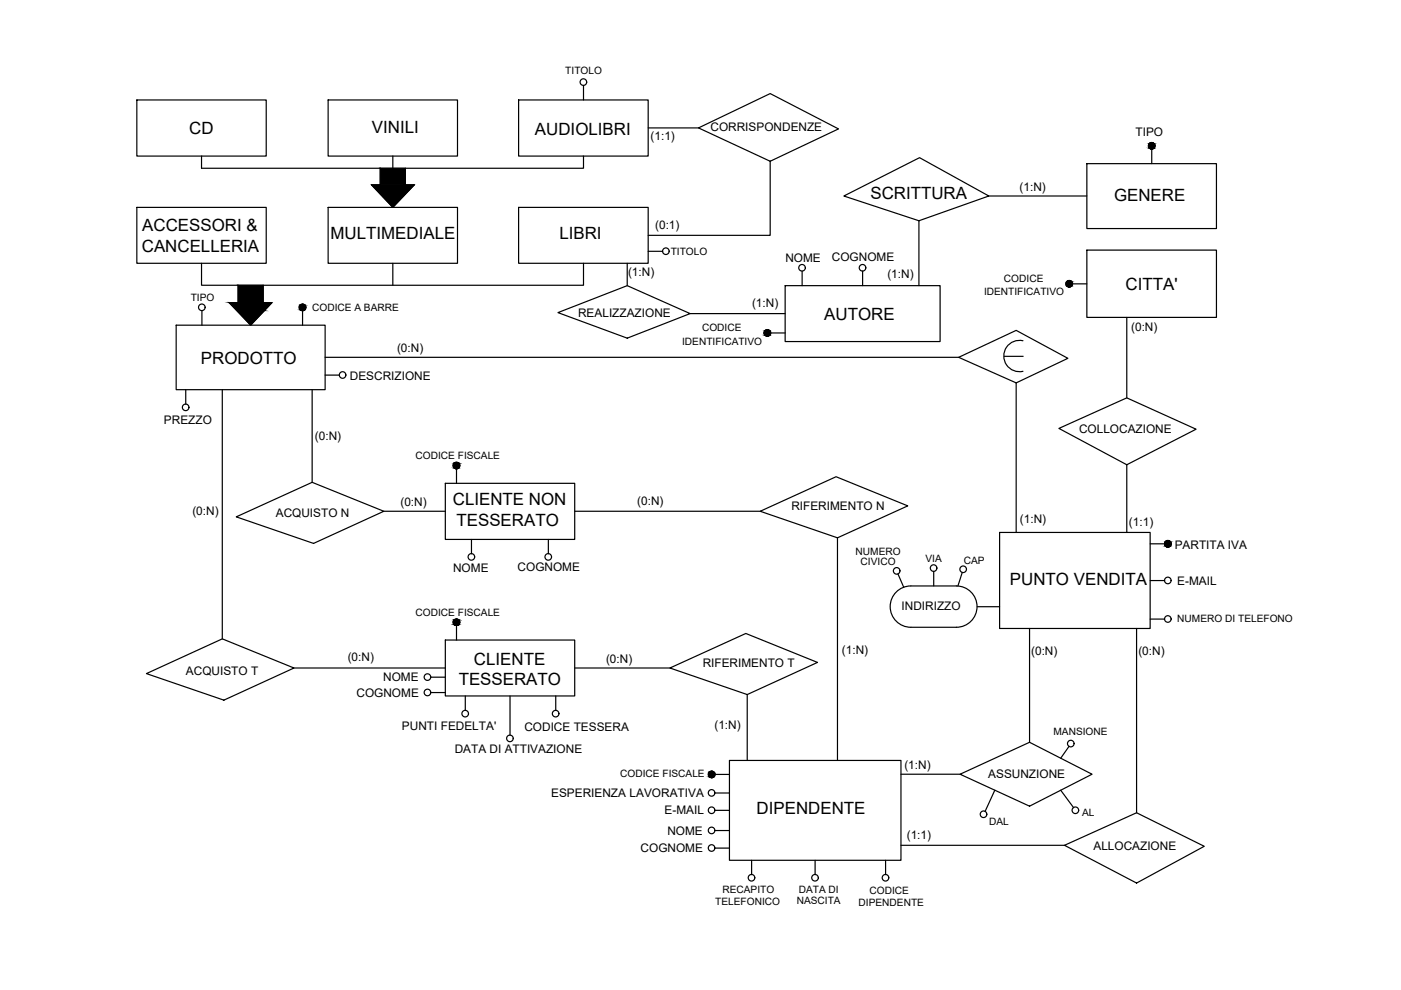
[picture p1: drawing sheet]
<svg xmlns="http://www.w3.org/2000/svg" width="297mm" height="210mm" viewBox="0 0 297 210" stroke-linecap="round" stroke-linejoin="round" font-family="sans-serif">
<!-- layer: 0 -->
<g fill="none" stroke="#000" stroke-width=".25">
<path d="M123.7 18.1v3.1M29 21.2h27.4v11.9h-27.4zM42.7 33.1v2.6h81v-2.6M69.6 21.2h27.4v11.9h-27.4zM80.6 35.7v3.5h-1.8l4.5 4.8 4.6-4.8h-1.9v-3.5M83.3 33.1v2.6M110 21.2h27.4v11.9h-27.4zM137.4 27.1h10.7M148.1 27.1l15.2-7.3 14.5 7.5-14.5 6.9zM163.3 34.2v15.7h-25.9M230.4 34.7h27.5v13.8h-27.5zM244.2 31.6v3.1"/>
<path d="M29 44h27.4v11.8h-27.4zM42.7 55.8v4.7h81v-4.7M69.6 44h27.4v11.8h-27.4zM83.3 55.8v4.7M110 44h27.4v11.8h-27.4zM133 55.8v4.8M137.4 53.3h3.1M170.1 57.5v3.1M178.9 41.6l16.1-8.2 14.6 8.2-14.8 5.2zM182.9 57.5v3.1M194.8 46.8v13.8M209.6 41.6h20.8"/>
<path d="M230.4 53h27.5v14.3h-27.5zM37.4 68.9h31.5v13.7h-31.5zM42.8 65.9v3M50.5 60.5v3.7h-1.9l4.5 4.7 4.6-4.7h-1.9v-3.7M64.1 65.9v3M68.9 75.8h134.4M68.9 79.5h3.1M118.3 66.3l14.7-5.7 13.3 5.9-13.3 5.2zM146.3 66.5h20.2M163.4 70.6h3.1M166.5 60.6h32.8v11.8h-32.8zM203.3 75.8l12.1-5.8 11 6-11 5.2z"/>
<path d="M212.9 75.6h4M216.9 72.2a3.3 3.3 0 0 0-4.1 3.3 3.3 3.3 0 0 0 4.1 3.2M227.4 60.2h3M238.9 67.3v17.1M39.4 82.6v3.1M47.1 82.6v52.9M66.2 82.6v19.7M96.8 99.4v3.1M215.4 81.2v31.7M224.5 90.8l14.4-6.4 14.7 6.6-14.7 7.5zM238.9 98.5v14.4M50.1 109.6l16.1-7.3 15.2 6.1-14.9 6.8z"/>
<path d="M81.4 108.4h13M94.4 102.5h27.4v11.9h-27.4zM100 114.4v3M116.3 114.4v3M121.8 108.4h39.4M161.2 108.4l16.1-7.3 15.2 6.2-14.9 6.7zM177.6 114v47.2M211.9 112.9h32v20.4h-32zM243.9 115.3h3M94.4 135.7h27.4v11.9h-27.4zM96.8 132.6v3.1M190.4 121.7l1.2 2.8"/>
<path d="M193.1 124.2a4.4 4.4 0 0 0-4.4 4.4 4.4 4.4 0 0 0 4.4 4.4M193.1 124.2h9.7M193.1 133h9.7M198 121.1v3.1M202.8 124.2a4.4 4.4 0 0 1 4.4 4.4 4.4 4.4 0 0 1-4.4 4.4M204 121.4l-.9 2.9M207.2 128.6h4.7M218.3 133.3v24.1M241 133.3v39M243.9 123.1h3M243.9 131.3h3M31 142.8l16.1-7.3 15.2 6.1-14.8 6.8z"/>
<path d="M62.3 141.6h32.1M91.3 143.6h3.1M91.3 146.8h3.1M98.7 147.6v3.1M108.1 147.6v8.3M117.8 147.6v3.1M121.8 141.6h20.2M142 141.6l16.1-7.3 15.2 6.1-14.9 6.9zM158.4 147.3v13.9M226.7 158.2l-1.8 2.6M151.6 168.1h3.1M151.6 171.8h3.1"/>
<path d="M151.6 176.1h3.1M151.6 179.8h3.1M151.6 164.2h3.1M154.7 161.2h36.3v21.2h-36.3zM191 179.2h34.7M191 164.2h12.6M203.6 164.2l14.7-6.8 13.2 6.8-13.2 6.7zM210.9 167.5l-2.1 4.6M224.9 167.5l2.7 3.8M225.7 179.2l15.3-6.9 14.3 7.1-14.3 7.8zM159.4 182.4v3M172.8 182.4v3"/>
<path d="M187.8 182.4v3"/>
<circle cx="123.7" cy="17.4" r=".7"/>
<circle cx="244.2" cy="30.9" r=".7"/>
<circle cx="141.2" cy="53.3" r=".7"/>
<circle cx="170" cy="56.8" r=".7"/>
<circle cx="182.9" cy="56.8" r=".7"/>
<circle cx="42.8" cy="65.2" r=".7"/>
<circle cx="64.1" cy="65.2" r=".7"/>
<circle cx="72.6" cy="79.5" r=".7"/>
<circle cx="162.7" cy="70.6" r=".7"/>
<circle cx="226.7" cy="60.2" r=".7"/>
<circle cx="39.4" cy="86.4" r=".7"/>
<circle cx="96.8" cy="98.7" r=".7"/>
<circle cx="99.9" cy="118.1" r=".7"/>
<circle cx="116.2" cy="118.1" r=".7"/>
<circle cx="247.6" cy="115.3" r=".7"/>
<circle cx="96.8" cy="131.9" r=".7"/>
<circle cx="190.1" cy="121" r=".7"/>
<circle cx="197.9" cy="120.4" r=".7"/>
<circle cx="204.2" cy="120.7" r=".7"/>
<circle cx="247.6" cy="123.1" r=".7"/>
<circle cx="247.6" cy="131.2" r=".7"/>
<circle cx="90.6" cy="146.8" r=".7"/>
<circle cx="90.6" cy="143.6" r=".7"/>
<circle cx="98.6" cy="151.3" r=".7"/>
<circle cx="108.1" cy="156.6" r=".7"/>
<circle cx="117.8" cy="151.3" r=".7"/>
<circle cx="227" cy="157.7" r=".7"/>
<circle cx="150.9" cy="171.8" r=".7"/>
<circle cx="150.9" cy="164.2" r=".7"/>
<circle cx="150.9" cy="168.1" r=".7"/>
<circle cx="150.9" cy="179.8" r=".7"/>
<circle cx="150.9" cy="176.1" r=".7"/>
<circle cx="208.5" cy="172.6" r=".7"/>
<circle cx="228" cy="171.8" r=".7"/>
<circle cx="159.3" cy="186.1" r=".7"/>
<circle cx="172.8" cy="186.1" r=".7"/>
<circle cx="187.7" cy="186.1" r=".7"/>
</g>
<g fill="#000" stroke="#000" stroke-width=".21">
<path d="M78.8 39.2h9.1l-4.6 4.8zM50.2 65.9h5.9l-3 3z"/>
<path d="M80.6 35.7l5.4 3.5v-3.5zM80.6 35.7l5.4 3.5h-5.4z"/>
<path d="M244.1 30.3h.3zM244 30.3h.4z"/>
<path d="M244 30.3h.5zM243.9 30.3h.6z"/>
<path d="M244 31.6h.4zM244 31.6h.2z"/>
<path d="M243.9 30.3l.7 .1zM243.8 30.4h.8z"/>
<path d="M243.9 31.5h.6zM243.9 31.5l.5 .1z"/>
<path d="M243.8 30.4l.9 .1zM243.8 30.4l.9 .1h-1z"/>
<path d="M243.8 31.5h.8zM243.8 31.5h.7z"/>
<path d="M243.7 30.5l1 .1v-.1zM243.7 30.5l1 .1h-1.1z"/>
<path d="M243.7 31.4h1zM243.7 31.4l.9 .1z"/>
<path d="M243.6 30.6l1.2 .1zM243.6 30.6l1.2 .1z"/>
<path d="M243.6 31.3h1.1zM243.6 31.3l1.1 .1z"/>
<path d="M243.6 30.7l1.2 .1v-.1zM243.6 30.7l1.2 .1h-1.3z"/>
<path d="M243.5 30.8l1.4 .1-.1-.1zM243.5 30.8l1.4 .1h-1.4z"/>
<path d="M243.5 31.1l1.3 .1v-.1zM243.5 31.1l1.3 .1h-1.2z"/>
<path d="M243.6 31.2l1.1 .1 .1-.1zM243.6 31.2l1.1 .1h-1.1z"/>
<path d="M243.5 30.9l1.3 .2 .1-.2zM243.5 30.9l1.3 .2h-1.3z"/>
<path d="M226.6 59.5h.3zM226.5 59.5h.4z"/>
<path d="M226.5 59.5h.5zM226.4 59.5h.6z"/>
<path d="M226.4 59.5l.7 .1zM226.3 59.6h.8z"/>
<path d="M226.3 59.6l.9 .1zM226.2 59.7h1z"/>
<path d="M226.2 59.7l1.1 .1zM226.2 59.7l1.1 .1h-1.2z"/>
<path d="M226.1 59.8l1.2 .1v-.1zM226.1 59.8l1.2 .1h-1.2z"/>
<path d="M226.1 59.9l1.2 .2v-.2zM226.1 59.9l1.2 .2h-1.3z"/>
<path d="M50.5 60.5l5.3 3.7v-3.7zM50.5 60.5l5.3 3.7h-5.3z"/>
<path d="M48.6 64.2l7.5 1.7 1.6-1.7zM48.6 64.2l7.5 1.7h-5.9z"/>
<path d="M64.1 64.5h.3zM64 64.5h.4z"/>
<path d="M64 64.5l.4 .1zM63.9 64.6h.5z"/>
<path d="M64 65.9h.4zM64 65.9h.2z"/>
<path d="M63.9 64.6h.7zM63.8 64.6h.8z"/>
<path d="M63.9 65.8h.5zM63.9 65.8l.5 .1z"/>
<path d="M63.8 64.6l.9 .1zM63.6 64.7h1.1z"/>
<path d="M63.8 65.7h.8zM63.8 65.7l.6 .1z"/>
<path d="M63.6 64.7l1.1 .1v-.1zM63.6 64.7l1.1 .1h-1.1z"/>
<path d="M63.6 65.6h1.1zM63.6 65.6l1 .1z"/>
<path d="M63.6 64.8l1.2 .1zM63.6 64.8l1.2 .1h-1.3z"/>
<path d="M63.6 65.6h1.1zM63.6 65.6h1.1z"/>
<path d="M63.5 64.9l1.3 .2v-.2zM63.5 64.9l1.3 .2h-1.3z"/>
<path d="M63.5 65.4l1.2 .2 .1-.2zM63.5 65.4l1.2 .2h-1.1z"/>
<path d="M63.5 65.1l1.3 .1v-.1zM63.5 65.1l1.3 .1h-1.3z"/>
<path d="M63.5 65.2l1.3 .1v-.1zM63.5 65.2l1.3 .1h-1.3z"/>
<path d="M63.5 65.3l1.3 .1v-.1zM63.5 65.3l1.3 .1h-1.3z"/>
<path d="M162.6 69.9h.3zM162.5 69.9h.4z"/>
<path d="M162.5 69.9l.5 .1zM162.4 70h.6z"/>
<path d="M162.5 71.2h.4zM162.5 71.2l.2 .1z"/>
<path d="M162.4 70h.7zM162.3 70h.8z"/>
<path d="M162.4 71.2h.6zM162.4 71.2h.5z"/>
<path d="M162.3 70l.9 .1zM162.3 70l.9 .1h-1z"/>
<path d="M162.3 71.1h.8zM162.3 71.1l.7 .1z"/>
<path d="M162.2 70.1l1.1 .1zM162.1 70.2h1.2z"/>
<path d="M162.2 71.1h1zM162.2 71.1h.9z"/>
<path d="M162.1 70.2l1.2 .1v-.1zM162.1 70.2l1.2 .1h-1.2z"/>
<path d="M162.1 70.9l1.1 .2 .1-.2zM162.1 70.9l1.1 .2h-1z"/>
<path d="M162.1 70.3l1.3 .2-.1-.2zM162.1 70.3l1.3 .2h-1.4z"/>
<path d="M162.1 70.9h1.2zM162.1 70.9h1.2z"/>
<path d="M162 70.5l1.4 .1v-.1zM162 70.5l1.4 .1h-1.4z"/>
<path d="M162 70.6l1.4 .1v-.1zM162 70.6l1.4 .1h-1.4z"/>
<path d="M162 70.7l1.3 .2 .1-.2zM162 70.7l1.3 .2h-1.2z"/>
<path d="M226.5 60.8h.4zM226.5 60.8l.3 .1z"/>
<path d="M226.4 60.8h.6zM226.4 60.8h.5z"/>
<path d="M226.3 60.7h.8zM226.3 60.7l.7 .1z"/>
<path d="M226.2 60.6h1zM226.2 60.6l.9 .1z"/>
<path d="M226.1 60.5h1.2zM226.1 60.5l1.1 .1z"/>
<path d="M226 60.1l1.4 .1-.1-.1zM226 60.1l1.4 .1h-1.4z"/>
<path d="M226 60.3l1.3 .1v-.1zM226 60.3l1.3 .1h-1.2z"/>
<path d="M226.1 60.4l1.2 .1v-.1zM226.1 60.4l1.2 .1h-1.2z"/>
<path d="M226 60.2h1.4zM226 60.2l1.3 .1z"/>
<path d="M96.7 98l.3 .1zM96.6 98.1h.4z"/>
<path d="M96.6 98.1h.5zM96.5 98.1h.6z"/>
<path d="M96.6 99.4h.4zM96.6 99.4h.2z"/>
<path d="M96.5 98.1l.7 .1zM96.4 98.2h.8z"/>
<path d="M96.5 99.3h.6zM96.5 99.3l.5 .1z"/>
<path d="M96.4 98.2h.9zM96.4 98.2h.9h-1z"/>
<path d="M96.4 99.3h.8zM96.4 99.3h.7z"/>
<path d="M96.3 98.2l1.1 .2-.1-.2zM96.3 98.2l1.1 .2h-1.2z"/>
<path d="M96.3 99.2h1zM96.3 99.2l.9 .1z"/>
<path d="M96.2 98.4l1.2 .1zM96.2 98.4l1.2 .1z"/>
<path d="M96.2 99.1h1.2zM96.2 99.1l1.1 .1z"/>
<path d="M96.2 98.5l1.3 .1-.1-.1zM96.2 98.5l1.3 .1h-1.4z"/>
<path d="M96.2 99l1.2 .1v-.1zM96.2 99l1.2 .1h-1.2z"/>
<path d="M96.1 98.6l1.4 .1v-.1zM96.1 98.6l1.4 .1h-1.4z"/>
<path d="M96.1 98.7l1.4 .1v-.1zM96.1 98.7l1.4 .1h-1.4z"/>
<path d="M96.1 98.8l1.3 .2 .1-.2zM96.1 98.8l1.3 .2h-1.2z"/>
<path d="M247.6 114.6l.2 .1zM247.5 114.7h.3z"/>
<path d="M247.5 114.7h.4zM247.3 114.7h.6z"/>
<path d="M247.5 116h.3zM247.5 116h.2z"/>
<path d="M247.3 114.7l.7 .1zM247.2 114.8h.8z"/>
<path d="M247.3 115.9h.6zM247.3 115.9l.5 .1z"/>
<path d="M247.2 114.8l.9 .1zM247.2 114.8l.9 .1h-1z"/>
<path d="M247.2 115.9h.8zM247.2 115.9h.7z"/>
<path d="M247.1 114.9l1.1 .1zM247 115h1.2z"/>
<path d="M247.1 115.8h1zM247.1 115.8l.9 .1z"/>
<path d="M247 115l1.3 .1-.1-.1zM247 115l1.3 .1h-1.3z"/>
<path d="M247 115.7h1.2zM247 115.7l1.1 .1z"/>
<path d="M247 115.1l1.3 .1zM247 115.1l1.3 .1z"/>
<path d="M247 115.6l1.2 .1 .1-.1zM247 115.6l1.2 .1h-1.2z"/>
<path d="M246.9 115.2l1.4 .1v-.1zM246.9 115.2l1.4 .1h-1.4z"/>
<path d="M246.9 115.3l1.4 .1v-.1zM246.9 115.3l1.4 .1h-1.4z"/>
<path d="M246.9 115.4l1.4 .2v-.2zM246.9 115.4l1.4 .2h-1.3z"/>
<path d="M96.7 131.3h.3zM96.6 131.3h.4z"/>
<path d="M96.6 131.3h.5zM96.5 131.3h.6z"/>
<path d="M96.6 132.6h.4zM96.6 132.6h.2z"/>
<path d="M96.5 131.3l.7 .1zM96.4 131.4h.8z"/>
<path d="M96.5 132.5h.6zM96.5 132.5l.5 .1z"/>
<path d="M96.4 131.4l.9 .1zM96.4 131.4l.9 .1h-1z"/>
<path d="M96.4 132.5h.8zM96.4 132.5h.7z"/>
<path d="M96.3 131.5l1.1 .1-.1-.1zM96.3 131.5l1.1 .1h-1.2z"/>
<path d="M96.3 132.4h1zM96.3 132.4l.9 .1z"/>
<path d="M96.2 131.6l1.2 .1zM96.2 131.6l1.2 .1z"/>
<path d="M96.2 132.3l1.1 .1 .1-.1zM96.2 132.3l1.1 .1h-1z"/>
<path d="M96.2 131.7l1.3 .1-.1-.1zM96.2 131.7l1.3 .1h-1.4z"/>
<path d="M96.2 132.2h1.2zM96.2 132.2l1.2 .1z"/>
<path d="M96.1 131.8l1.4 .1v-.1zM96.1 131.8l1.4 .1h-1.4z"/>
<path d="M96.1 131.9l1.4 .2v-.2zM96.1 131.9l1.4 .2h-1.4z"/>
<path d="M96.1 132.1l1.3 .1 .1-.1zM96.1 132.1l1.3 .1h-1.2z"/>
<path d="M150.8 163.5l.3 .1zM150.7 163.6h.4z"/>
<path d="M150.7 163.6h.5zM150.6 163.6h.6z"/>
<path d="M150.7 164.9h.4zM150.7 164.9h.3z"/>
<path d="M150.6 163.6l.7 .1zM150.6 163.6l.7 .1h-.8z"/>
<path d="M150.6 164.8h.6zM150.6 164.8l.5 .1z"/>
<path d="M150.5 163.7l.9 .1zM150.4 163.8h1z"/>
<path d="M150.5 164.7h.8zM150.5 164.7l.7 .1z"/>
<path d="M150.4 163.8l1.1 .1zM150.4 163.8l1.1 .1z"/>
<path d="M150.4 164.7h1zM150.4 164.7h.9z"/>
<path d="M150.3 163.9l1.2 .1v-.1zM150.3 163.9l1.2 .1h-1.2z"/>
<path d="M150.3 164.6h1.2zM150.3 164.6l1.1 .1z"/>
<path d="M150.3 164l1.3 .1zM150.3 164l1.3 .1z"/>
<path d="M150.3 164.5l1.2 .1v-.1zM150.3 164.5l1.2 .1h-1.2z"/>
<path d="M150.2 164.1l1.4 .1v-.1zM150.2 164.1l1.4 .1h-1.4z"/>
<path d="M150.2 164.2l1.4 .1v-.1zM150.2 164.2l1.4 .1h-1.4z"/>
<path d="M150.2 164.3l1.3 .2 .1-.2zM150.2 164.3l1.3 .2h-1.2z"/>
</g>
<g font-size="3.6">
<text x="40.1" y="28.4">CD</text>
<text x="78.8" y="28.2">VINILI</text>
<text x="113.4" y="28.5">AUDIOLIBRI</text>
<text x="184.5" y="42.2">SCRITTURA</text>
<text x="236.2" y="42.7">GENERE</text>
<text x="30.1" y="53.4">CANCELLERIA</text>
<text x="30.2" y="48.9">ACCESSORI &amp;</text>
<text x="70.1" y="50.7">MULTIMEDIALE</text>
<text x="118.6" y="50.6">LIBRI</text>
<text x="238.6" y="61.5">CITTA'</text>
<text x="174.8" y="67.9">AUTORE</text>
<text x="42.6" y="77.1">PRODOTTO</text>
<text x="96" y="107">CLIENTE NON</text>
<text x="96.8" y="111.5">TESSERATO</text>
<text x="214.1" y="123.9">PUNTO VENDITA</text>
<text x="100.5" y="141">CLIENTE</text>
<text x="97.3" y="145.3">TESSERATO</text>
<text x="160.4" y="172.7">DIPENDENTE</text>
</g>
<g font-size="2.5">
<text x="137.9" y="29.8">(1:1)</text>
<text x="150.6" y="27.8">CORRISPONDENZE</text>
<text x="240.8" y="28.8">TIPO</text>
<text x="216.2" y="40.5">(1:N)</text>
<text x="138.9" y="48.6">(0:1)</text>
<text x="133.2" y="58.6">(1:N)</text>
<text x="166.5" y="55.6">NOME</text>
<text x="176.4" y="55.4">COGNOME</text>
<text x="188.1" y="59">(1:N)</text>
<text x="159.4" y="65.1">(1:N)</text>
<text x="122.6" y="67.1">REALIZZAZIONE</text>
<text x="239.8" y="70.3">(0:N)</text>
<text x="84.2" y="74.6">(0:N)</text>
<text x="74.2" y="80.5">DESCRIZIONE</text>
<text x="34.8" y="89.9">PREZZO</text>
<text x="66.8" y="93.3">(0:N)</text>
<text x="228.8" y="91.9">COLLOCAZIONE</text>
<text x="84.9" y="107.2">(0:N)</text>
<text x="135.1" y="107">(0:N)</text>
<text x="40.8" y="109.2">(0:N)</text>
<text x="58.5" y="109.6">ACQUISTO N</text>
<text x="167.8" y="108.1">RIFERIMENTO N</text>
<text x="216.3" y="110.9">(1:N)</text>
<text x="239.4" y="111.5">(1:1)</text>
<text x="249.1" y="116.4">PARTITA IVA</text>
<text x="96.1" y="121.2">NOME</text>
<text x="109.7" y="121.1">COGNOME</text>
<text x="249.6" y="124">E-MAIL</text>
<text x="191.1" y="129.2">INDIRIZZO</text>
<text x="39.4" y="143.1">ACQUISTO T</text>
<text x="73.7" y="140.1">(0:N)</text>
<text x="128.5" y="140.6" transform="rotate(-1 128.5 140.6)">(0:N)</text>
<text x="149" y="141.5">RIFERIMENTO T</text>
<text x="178.5" y="138.6">(1:N)</text>
<text x="218.6" y="138.9">(0:N)</text>
<text x="241.4" y="138.9">(0:N)</text>
<text x="75.6" y="147.8">COGNOME</text>
<text x="81.3" y="144.5">NOME</text>
<text x="85.2" y="154.8">PUNTI FEDELTA'</text>
<text x="111.2" y="154.9">CODICE TESSERA</text>
<text x="151.5" y="154.6">(1:N)</text>
<text x="96.4" y="159.7">DATA DI ATTIVAZIONE</text>
<text x="191.7" y="163">(1:N)</text>
<text x="209.5" y="164.9">ASSUNZIONE</text>
<text x="116.9" y="168.9">ESPERIENZA LAVORATIVA</text>
<text x="140.9" y="172.5">E-MAIL</text>
<text x="141.5" y="177">NOME</text>
<text x="192.2" y="177.9">(1:1)</text>
<text x="135.8" y="180.7">COGNOME</text>
<text x="231.8" y="180.3">ALLOCAZIONE</text>
</g>
<g font-size="2.1">
<text x="119.9" y="15.7">TITOLO</text>
<text x="142.2" y="54.1">TITOLO</text>
<text x="212.9" y="59.8">CODICE</text>
<text x="40.4" y="63.9">TIPO</text>
<text x="66.2" y="66">CODICE A BARRE</text>
<text x="208.6" y="62.6">IDENTIFICATIVO</text>
<text x="148.9" y="70.2">CODICE</text>
<text x="144.6" y="73.1">IDENTIFICATIVO</text>
<text x="88.1" y="97.4">CODICE FISCALE</text>
<text x="181.4" y="117.8">NUMERO</text>
<text x="182.5" y="119.8">CIVICO</text>
<text x="196.2" y="119.2">VIA</text>
<text x="204.4" y="119.5">CAP</text>
<text x="88.1" y="130.6">CODICE FISCALE</text>
<text x="249.6" y="131.9">NUMERO DI TELEFONO</text>
<text x="223.4" y="155.9">MANSIONE</text>
<text x="131.5" y="164.7">CODICE FISCALE</text>
<text x="229.4" y="173">AL</text>
<text x="209.7" y="174.9">DAL</text>
<text x="151.7" y="191.9">TELEFONICO</text>
<text x="153.2" y="189.4">RECAPITO</text>
<text x="168.9" y="191.7">NASCITA</text>
<text x="169.3" y="189.3">DATA DI</text>
<text x="184.4" y="189.5">CODICE</text>
<text x="182" y="192.1">DIPENDENTE</text>
</g>
</svg>
